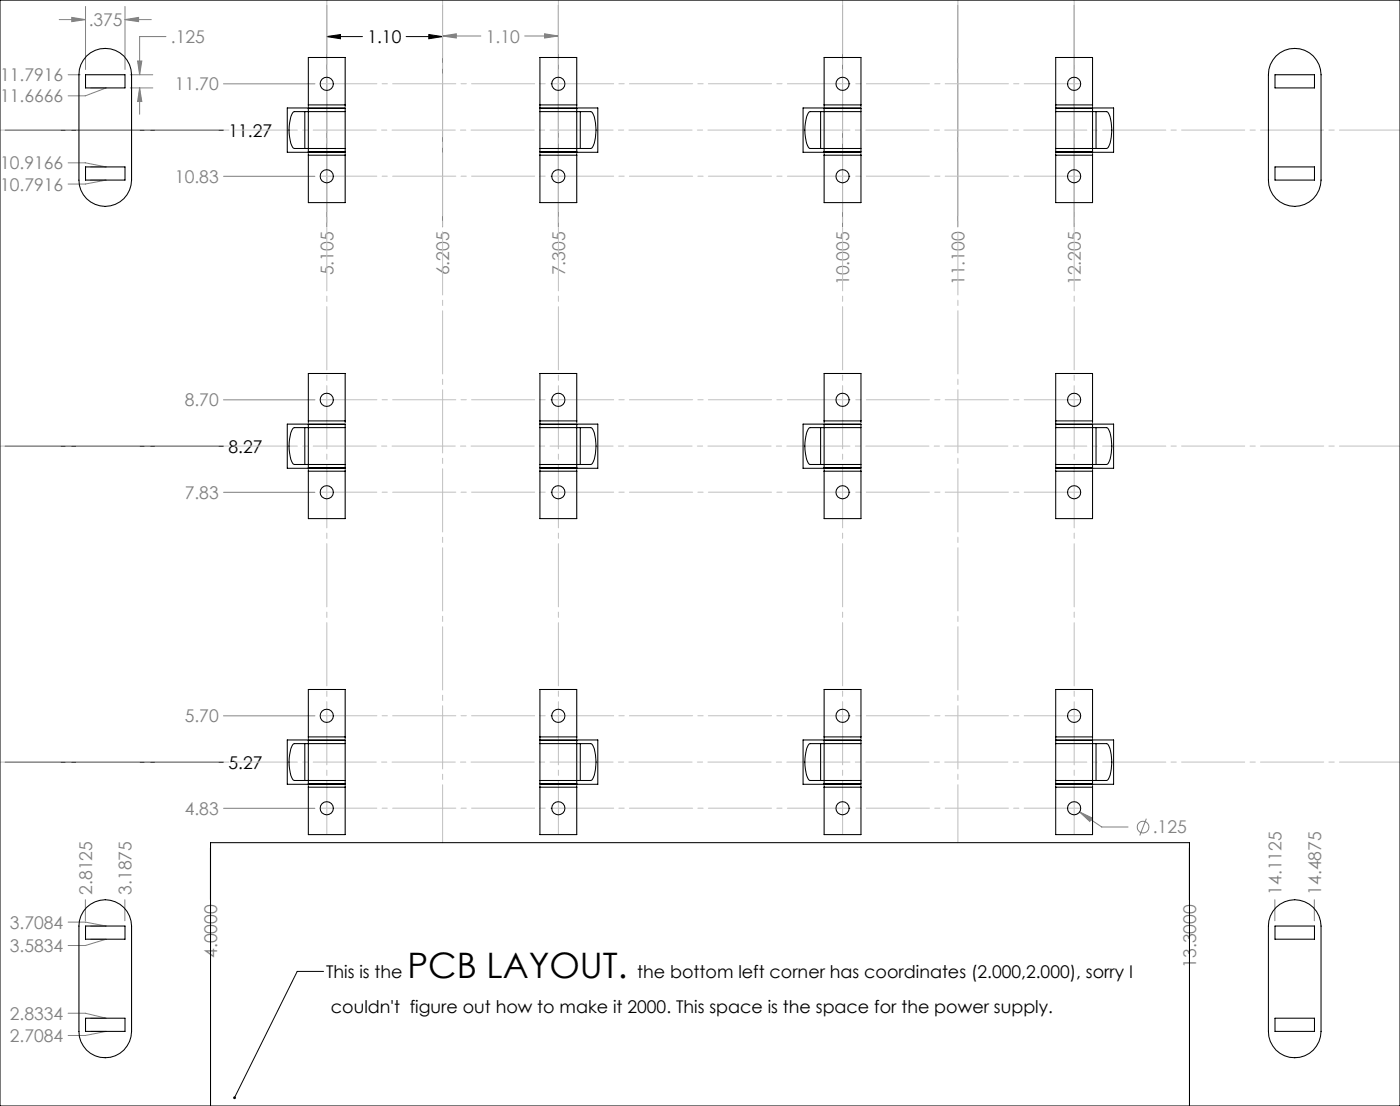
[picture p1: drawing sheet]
<svg xmlns="http://www.w3.org/2000/svg" width="338mm" height="267mm" viewBox="0 0 338 267" stroke-linecap="round" stroke-linejoin="round" font-family="sans-serif">
<g fill="none" stroke="#808080" stroke-width=".24">
<path d="M14.3 4.7h6.3M16.4 18h2.9M17.3 4.2l3.3 .5-3.3 .5zM20.6 1.6v15.2M30.2 4.7l3.2-.5v1zM30.2 1.6v15.2M30.2 4.7h6.3M31.4 18h5.5M33.2 14.7h1l-.5 3.3zM40 8.8h-6.3v9.2M78.8 1.3v53.4M106.8 8.7l3.3-.6v1.1z"/>
<path d="M106.8 8.7h9.2M106.8 1.3v53.4M126.6 8.7h8.1M131.4 8.1l3.3 .6-3.3 .5zM134.7 1.3v53.4M203.3 1.3v53.4M231.1 1.3v53.4M259.2 1.3v53.4M16.4 39.3h4.2l5 1h-3.7M21.9 21.2h3.7l-5 1.9h-4.2M31.4 21.2h5.5M33.7 21.2l.5 3.3h-1z"/>
<path d="M33.7 21.2v6.4M53.9 20.2h22.1M21.9 43.4h3.7l-5 1h-4.2M53.9 42.5h22.1M53.9 96.4h22.1M53.9 118.7h22.1M53.9 172.6h22.1M53.9 194.9h22.1M260.5 195.8l3 1.4-.5 .9zM260.5 195.8l5.4 3.6h6.3M276.6 197.4l-1.6 4.1M20.6 217v5"/>
<path d="M30.1 217v5M50.8 204.5v12.5M287 204.5v12.5M307.6 217v5M317.1 217v5M16.4 222.4h4.2l5 .9h-3.7M21.9 226.5h3.7l-5 1.5h-4.2M16.4 244.3h4.2l5 1.2h-3.7M21.9 248.7h3.7l-5 1h-4.2"/>
<circle cx="275.8" cy="199.4" r="1.42"/>
</g>
<path d="M78.8 8.8l3.4-.5v1zM78.8 8.8h8.7M98 8.8h8.8M103.5 8.3l3.3 .5-3.3 .5zM1.2 31.4h52.7M1.2 107.6h52.7M1.2 183.8h52.7M78.1 234.2h-6.4l-15.1 30.5" fill="none" stroke="#000" stroke-width=".24"/>
<path d="M0 31.4h337.8M337.8 107.6h-337.8M0 183.8h337.8" fill="none" stroke="#c0c0c0" stroke-width=".24" stroke-dasharray="15.2 1.3 1.3 1.3" stroke-dashoffset=".6"/>
<path d="M78.9 201.2v-201.2M134.7 201.2v-201.2M203.3 201.2v-201.2M259.2 201.2v-201.2" fill="none" stroke="#c0c0c0" stroke-width=".24" stroke-dasharray="15.2 1.3 1.3 1.3" stroke-dashoffset="2.3"/>
<path d="M106.8 0v203.2M231.1 0v203.2" fill="none" stroke="#c0c0c0" stroke-width=".24" stroke-dasharray="15.2 1.3 1.3 1.3" stroke-dashoffset="1.3"/>
<path d="M77.3 20.2h183.5M260.8 42.5h-183.5M77.3 96.4h183.5M260.8 118.7h-183.5M77.3 172.6h183.5M260.8 194.9h-183.5" fill="none" stroke="#c0c0c0" stroke-width=".24" stroke-dasharray="15.2 1.3 1.3 1.3" stroke-dashoffset="1.6"/>
<g fill="#000">
<path d="M56.4 264.4a.35 .35 0 0 1 .5 .3 .35 .35 0 0 1-.5 .3l.2-.3-.2 .3z"/>
<path d="M78.8 8.8l3.4-.5v1zM103.5 8.3l3.3 .5-3.3 .5z"/>
</g>
<g fill="#808080">
<path d="M106.8 8.7l3.3-.6v1.1zM131.4 8.1l3.3 .6-3.3 .5z"/>
<path d="M30.2 4.7l3.2-.5v1zM17.3 4.2l3.3 .5-3.3 .5zM33.2 14.7h1l-.5 3.3zM33.7 21.2l.5 3.3h-1zM260.5 195.8l2.5 2.3 .5-.9z"/>
</g>
<g fill="none" stroke="#000" stroke-width=".25">
<path d="M0 0h337.8v266.7h-337.8zM20.6 18h9.6v3.2h-9.6zM20.9 13.5a6.4 6.4 0 0 1 6.9-1.4 6.4 6.4 0 0 1 4 5.9v25.4a6.4 6.4 0 0 1-6.4 6.4 6.4 6.4 0 0 1-6.4-6.4v-25.4a6.3 6.3 0 0 1 1.9-4.5zM307.7 18h9.5v3.2h-9.5zM307.9 13.5a6.4 6.4 0 0 1 6.9-1.4 6.4 6.4 0 0 1 4 5.9v25.4a6.4 6.4 0 0 1-6.4 6.4 6.4 6.4 0 0 1-6.3-6.4v-25.4a6.3 6.3 0 0 1 1.8-4.5zM69.3 26h14v10.7h-14zM73.6 26.9h.8M73.6 35.8h.8M73.6 26.9h-2.6a3.1 3.1 0 0 0-1.1 2.7 9.4 9.4 0 0 0 .9 6.1l2.8 .1M73.6 26.9v8.9M74.4 36.6v.1M74.4 37v.4"/>
<path d="M74.4 25.3v.4M74.4 26v.1M74.4 35.8v.8M74.4 26.1v.8M74.4 37.4v11.5h8.9v-11.5M74.4 37.4h8.9M74.4 36.6h8.9M74.4 25.3h8.9M74.4 25.3v-11.4h8.9v11.4M74.4 26.1h8.9M74.4 35.8h8.9M74.4 26.9h8.9"/>
<path d="M74.4 26.9v8.9M83.3 37v.4M83.3 25.3v.4M130.3 37v.4M130.3 25.3v.7M130.3 37.4v11.5h8.9v-11.5M130.3 37.4h8.9M130.3 36.6h8.9M130.3 25.3h8.9M130.3 25.3v-11.4h8.9v11.4M130.3 26.1h8.9M130.3 35.8h8.9"/>
<path d="M130.3 26.9h8.9M130.3 26h14v10.7h-14zM139.2 37v.4M139.2 36.6v.1M139.2 26v.1M139.2 25.3v.4M139.2 35.8v.8M139.2 26.1v.8M139.2 26.9h.8M139.2 35.8h.8M139.2 26.9v8.9M140 26.9h2.5a3.1 3.1 0 0 1 1.2 2.7 9.4 9.4 0 0 1-.9 6.1l-2.8 .1"/>
<path d="M140 26.9v8.9M193.8 26h14v10.7h-14zM198 26.9h.9M198 35.8h.9M198 26.9h-2.5a3.1 3.1 0 0 0-1.2 2.7 9.4 9.4 0 0 0 1 6.1l2.7 .1M198 26.9v8.9M198.9 36.6v.1M198.9 37v.4M198.9 25.3v.4M198.9 26v.1M198.9 35.8v.8M198.9 26.1v.8"/>
<path d="M198.9 37.4v11.5h8.9v-11.5M198.9 37.4h8.9M198.9 36.6h8.9M198.9 25.3h8.9M198.9 25.3v-11.4h8.9v11.4M198.9 26.1h8.9M198.9 35.8h8.9M198.9 26.9h8.9M198.9 26.9v8.9M207.8 37v.4M207.8 25.3v.4M254.7 37v.4"/>
<path d="M254.7 25.3v.7M254.7 25.3v-11.4h8.9v11.4M254.7 26h14v10.7h-14zM254.7 37.4v11.5h8.9v-11.5M254.7 37.4h8.9M254.7 36.6h8.9M254.7 25.3h8.9M254.7 26.1h8.9M254.7 35.8h8.9M254.7 26.9h8.9M263.6 37v.4M263.6 36.6v.1"/>
<path d="M263.6 26v.1M263.6 25.3v.4M263.6 35.8v.8M263.6 26.1v.8M263.6 35.8h.9M263.6 26.9h.9M263.6 26.9v8.9M264.5 26.9h2.5a3.1 3.1 0 0 1 1.1 2.7 9.4 9.4 0 0 1-.9 6.1l-2.7 .1M264.5 26.9v8.9M20.6 40.3h9.6v3.1h-9.6zM307.7 40.3h9.5v3.1h-9.5zM69.3 102.3h14v10.6h-14z"/>
<path d="M73.6 103.1h.8M73.6 112h.8M73.6 103.1h-2.6a3.1 3.1 0 0 0-1.1 2.7 9.4 9.4 0 0 0 .9 6.1l2.8 .1M73.6 103.1v8.9M74.4 112.8v.1M74.4 113.2v.4M74.4 101.5v.4M74.4 102.3h.1M74.4 112v.8M74.4 102.3v.8M74.4 113.6h8.9M74.4 112.8h8.9"/>
<path d="M74.4 113.6v11.5h8.9v-11.5M74.4 101.5h8.9M74.4 101.5v-11.4h8.9v11.4M74.4 102.3h8.9M74.4 112h8.9M74.4 103.1h8.9M74.4 103.1v8.9M83.3 113.2v.4M83.3 101.5v.4M130.3 113.2v.4M130.3 101.5v.8M130.3 113.6h8.9"/>
<path d="M130.3 112.8h8.9M130.3 113.6v11.5h8.9v-11.5M130.3 101.5h8.9M130.3 101.5v-11.4h8.9v11.4M130.3 102.3h8.9M130.3 112h8.9M130.3 103.1h8.9M130.3 102.3h14v10.6h-14zM139.2 113.2v.4M139.2 112.8v.1M139.2 102.3h.1M139.2 101.5v.4"/>
<path d="M139.2 112v.8M139.2 102.3v.8M139.2 103.1h.8M139.2 112h.8M139.2 103.1v8.9M140 103.1h2.5a3.1 3.1 0 0 1 1.2 2.7 9.4 9.4 0 0 1-.9 6.1l-2.8 .1M140 103.1v8.9M193.8 102.3h14v10.6h-14zM198 103.1h.9M198 112h.9M198 103.1h-2.5a3.1 3.1 0 0 0-1.2 2.7 9.4 9.4 0 0 0 1 6.1l2.7 .1M198 103.1v8.9"/>
<path d="M198.9 112.8v.1M198.9 113.2v.4M198.9 101.5v.4M198.9 102.3h.1M198.9 112v.8M198.9 102.3v.8M198.9 113.6h8.9M198.9 112.8h8.9M198.9 113.6v11.5h8.9v-11.5M198.9 101.5h8.9M198.9 101.5v-11.4h8.9v11.4M198.9 102.3h8.9"/>
<path d="M198.9 112h8.9M198.9 103.1h8.9M198.9 103.1v8.9M207.8 113.2v.4M207.8 101.5v.4M254.7 113.2v.4M254.7 101.5v.8M254.7 113.6h8.9M254.7 112.8h8.9M254.7 113.6v11.5h8.9v-11.5M254.7 101.5v-11.4h8.9v11.4M254.7 102.3h14v10.6h-14z"/>
<path d="M254.7 101.5h8.9M254.7 102.3h8.9M254.7 112h8.9M254.7 103.1h8.9M263.6 113.2v.4M263.6 112.8v.1M263.6 102.3h.1M263.6 101.5v.4M263.6 112v.8M263.6 102.3v.8M263.6 112h.9M263.6 103.1h.9"/>
<path d="M263.6 103.1v8.9M264.5 103.1h2.5a3.1 3.1 0 0 1 1.1 2.7 9.4 9.4 0 0 1-.9 6.1l-2.7 .1M264.5 103.1v8.9M69.3 178.4h14v10.7h-14zM73.6 179.3h.8M73.6 179.3h-2.6a3.1 3.1 0 0 0-1.1 2.7 9.4 9.4 0 0 0 .9 6.1l2.8 .1M73.6 179.3v8.9M74.4 177.7v.4M74.4 178.4v.1M74.4 178.5v.8M74.4 177.7h8.9M74.4 177.7v-11.4h8.9v11.4"/>
<path d="M74.4 178.5h8.9M74.4 179.3h8.9M74.4 179.3v8.9M83.3 177.7v.4M130.3 177.7v.7M130.3 177.7h8.9M130.3 177.7v-11.4h8.9v11.4M130.3 178.5h8.9M130.3 179.3h8.9M130.3 178.4h14v10.7h-14zM139.2 178.4v.1M139.2 177.7v.4"/>
<path d="M139.2 178.5v.8M139.2 179.3h.8M139.2 179.3v8.9M140 179.3h2.5a3.1 3.1 0 0 1 1.2 2.7 9.4 9.4 0 0 1-.9 6.1l-2.8 .1M140 179.3v8.9M193.8 178.4h14v10.7h-14zM198 179.3h.9M198 179.3h-2.5a3.1 3.1 0 0 0-1.2 2.7 9.4 9.4 0 0 0 1 6.1l2.7 .1M198 179.3v8.9M198.9 177.7v.4M198.9 178.4v.1M198.9 178.5v.8"/>
<path d="M198.9 177.7h8.9M198.9 177.7v-11.4h8.9v11.4M198.9 178.5h8.9M198.9 179.3h8.9M198.9 179.3v8.9M207.8 177.7v.4M254.7 177.7v.7M254.7 177.7v-11.4h8.9v11.4M254.7 178.4h14v10.7h-14zM254.7 177.7h8.9M254.7 178.5h8.9M254.7 179.3h8.9"/>
<path d="M263.6 178.4v.1M263.6 177.7v.4M263.6 178.5v.8M263.6 179.3h.9M263.6 179.3v8.9M264.5 179.3h2.5a3.1 3.1 0 0 1 1.1 2.7 9.4 9.4 0 0 1-.9 6.1l-2.7 .1M264.5 179.3v8.9M73.6 188.2h.8M74.4 189v.1M74.4 189.4v.4M74.4 188.2v.8M74.4 189.8h8.9"/>
<path d="M74.4 189h8.9M74.4 189.8v11.5h8.9v-11.5M74.4 188.2h8.9M83.3 189.4v.4M130.3 189.4v.4M130.3 189.8h8.9M130.3 189h8.9M130.3 189.8v11.5h8.9v-11.5M130.3 188.2h8.9M139.2 189.4v.4M139.2 189v.1M139.2 188.2v.8"/>
<path d="M139.2 188.2h.8M198 188.2h.9M198.9 189v.1M198.9 189.4v.4M198.9 188.2v.8M198.9 189.8h8.9M198.9 189h8.9M198.9 189.8v11.5h8.9v-11.5M198.9 188.2h8.9M207.8 189.4v.4M254.7 189.4v.4M254.7 189.8v11.5h8.9v-11.5"/>
<path d="M254.7 189.8h8.9M254.7 189h8.9M254.7 188.2h8.9M263.6 189.4v.4M263.6 189v.1M263.6 188.2v.8M263.6 188.2h.9M20.9 218.8a6.4 6.4 0 0 1 6.9-1.3 6.4 6.4 0 0 1 4 5.8v25.4a6.3 6.3 0 0 1-6.4 6.4 6.3 6.3 0 0 1-6.4-6.4v-25.4a6.3 6.3 0 0 1 1.9-4.5zM307.9 218.8a6.4 6.4 0 0 1 6.9-1.3 6.4 6.4 0 0 1 4 5.8v25.4a6.3 6.3 0 0 1-6.4 6.4 6.3 6.3 0 0 1-6.3-6.4v-25.4a6.3 6.3 0 0 1 1.8-4.5zM20.6 223.3h9.6v3.2h-9.6zM307.7 223.3h9.5v3.2h-9.5zM20.6 245.5h9.6v3.2h-9.6z"/>
<path d="M307.7 245.5h9.5v3.2h-9.5zM50.8 266.7v-63.5h236.2v63.5"/>
<circle cx="78.8" cy="20.2" r="1.59"/>
<circle cx="134.7" cy="20.2" r="1.59"/>
<circle cx="203.3" cy="20.2" r="1.59"/>
<circle cx="259.2" cy="20.2" r="1.59"/>
<circle cx="78.8" cy="42.5" r="1.59"/>
<circle cx="134.7" cy="42.5" r="1.58"/>
<circle cx="203.3" cy="42.5" r="1.59"/>
<circle cx="259.2" cy="42.5" r="1.58"/>
<circle cx="78.8" cy="96.4" r="1.59"/>
<circle cx="134.7" cy="96.4" r="1.59"/>
<circle cx="203.3" cy="96.4" r="1.59"/>
<circle cx="259.2" cy="96.4" r="1.59"/>
<circle cx="78.8" cy="118.7" r="1.59"/>
<circle cx="134.7" cy="118.7" r="1.58"/>
<circle cx="203.3" cy="118.7" r="1.59"/>
<circle cx="259.2" cy="118.7" r="1.58"/>
<circle cx="78.8" cy="172.6" r="1.59"/>
<circle cx="134.7" cy="172.6" r="1.59"/>
<circle cx="203.3" cy="172.6" r="1.59"/>
<circle cx="259.2" cy="172.6" r="1.59"/>
<circle cx="78.8" cy="194.9" r="1.59"/>
<circle cx="134.7" cy="194.9" r="1.58"/>
<circle cx="203.3" cy="194.9" r="1.59"/>
<circle cx="259.2" cy="194.9" r="1.58"/>
</g>
<text font-size="8.5" x="98.3" y="235.9">PCB LAYOUT.</text>
<g font-size="4.2" fill="#808080">
<text x="21.4" y="6.3">.375</text>
<text x="41.2" y="10.4">.125</text>
<text x="117.2" y="10.2">1.10</text>
<text x="0" y="19.6">11.7916</text>
<text x="42.2" y="21.8">11.70</text>
<text x="0" y="24.7">11.6666</text>
<text x="0" y="40.9">10.9166</text>
<text x="0" y="46">10.7916</text>
<text x="42.2" y="44.1">10.83</text>
<text x="80.5" y="66.4" transform="rotate(-90 80.5 66.4)">5.105</text>
<text x="108.4" y="66.4" transform="rotate(-90 108.4 66.4)">6.205</text>
<text x="136.3" y="66.4" transform="rotate(-90 136.3 66.4)">7.305</text>
<text x="204.9" y="68.8" transform="rotate(-90 204.9 68.8)">10.005</text>
<text x="232.7" y="68.8" transform="rotate(-90 232.7 68.8)">11.100</text>
<text x="260.8" y="68.8" transform="rotate(-90 260.8 68.8)">12.205</text>
<text x="44.6" y="98">8.70</text>
<text x="44.6" y="120.3">7.83</text>
<text x="44.6" y="174.2">5.70</text>
<text x="44.6" y="196.5">4.83</text>
<text x="278.2" y="201">.125</text>
<text x="22.2" y="215.8" transform="rotate(-90 22.2 215.8)">2.8125</text>
<text x="31.8" y="215.8" transform="rotate(-90 31.8 215.8)">3.1875</text>
<text x="309.3" y="215.8" transform="rotate(-90 309.3 215.8)">14.1125</text>
<text x="318.8" y="215.8" transform="rotate(-90 318.8 215.8)">14.4875</text>
<text x="2.4" y="223.9">3.7084</text>
<text x="2.4" y="229.6">3.5834</text>
<text x="52.4" y="231" transform="rotate(-90 52.4 231)">4.0000</text>
<text x="288.6" y="233.4" transform="rotate(-90 288.6 233.4)">13.3000</text>
<text x="2.4" y="245.9">2.8334</text>
<text x="2.4" y="251.3">2.7084</text>
</g>
<g font-size="4.2">
<text x="88.6" y="10.4">1.10</text>
<text x="55.1" y="33">11.27</text>
<text x="55.1" y="109.2">8.27</text>
<text x="55.1" y="185.4">5.27</text>
<text x="78.7" y="235.9">This is the</text>
<text x="153.8" y="235.9">the bottom left corner has coordinates (2.000,2.000), sorry I</text>
<text x="79.8" y="244.3">couldn't figure out how to make it 2000. This space is the space for the power supply.</text>
</g>
</svg>
